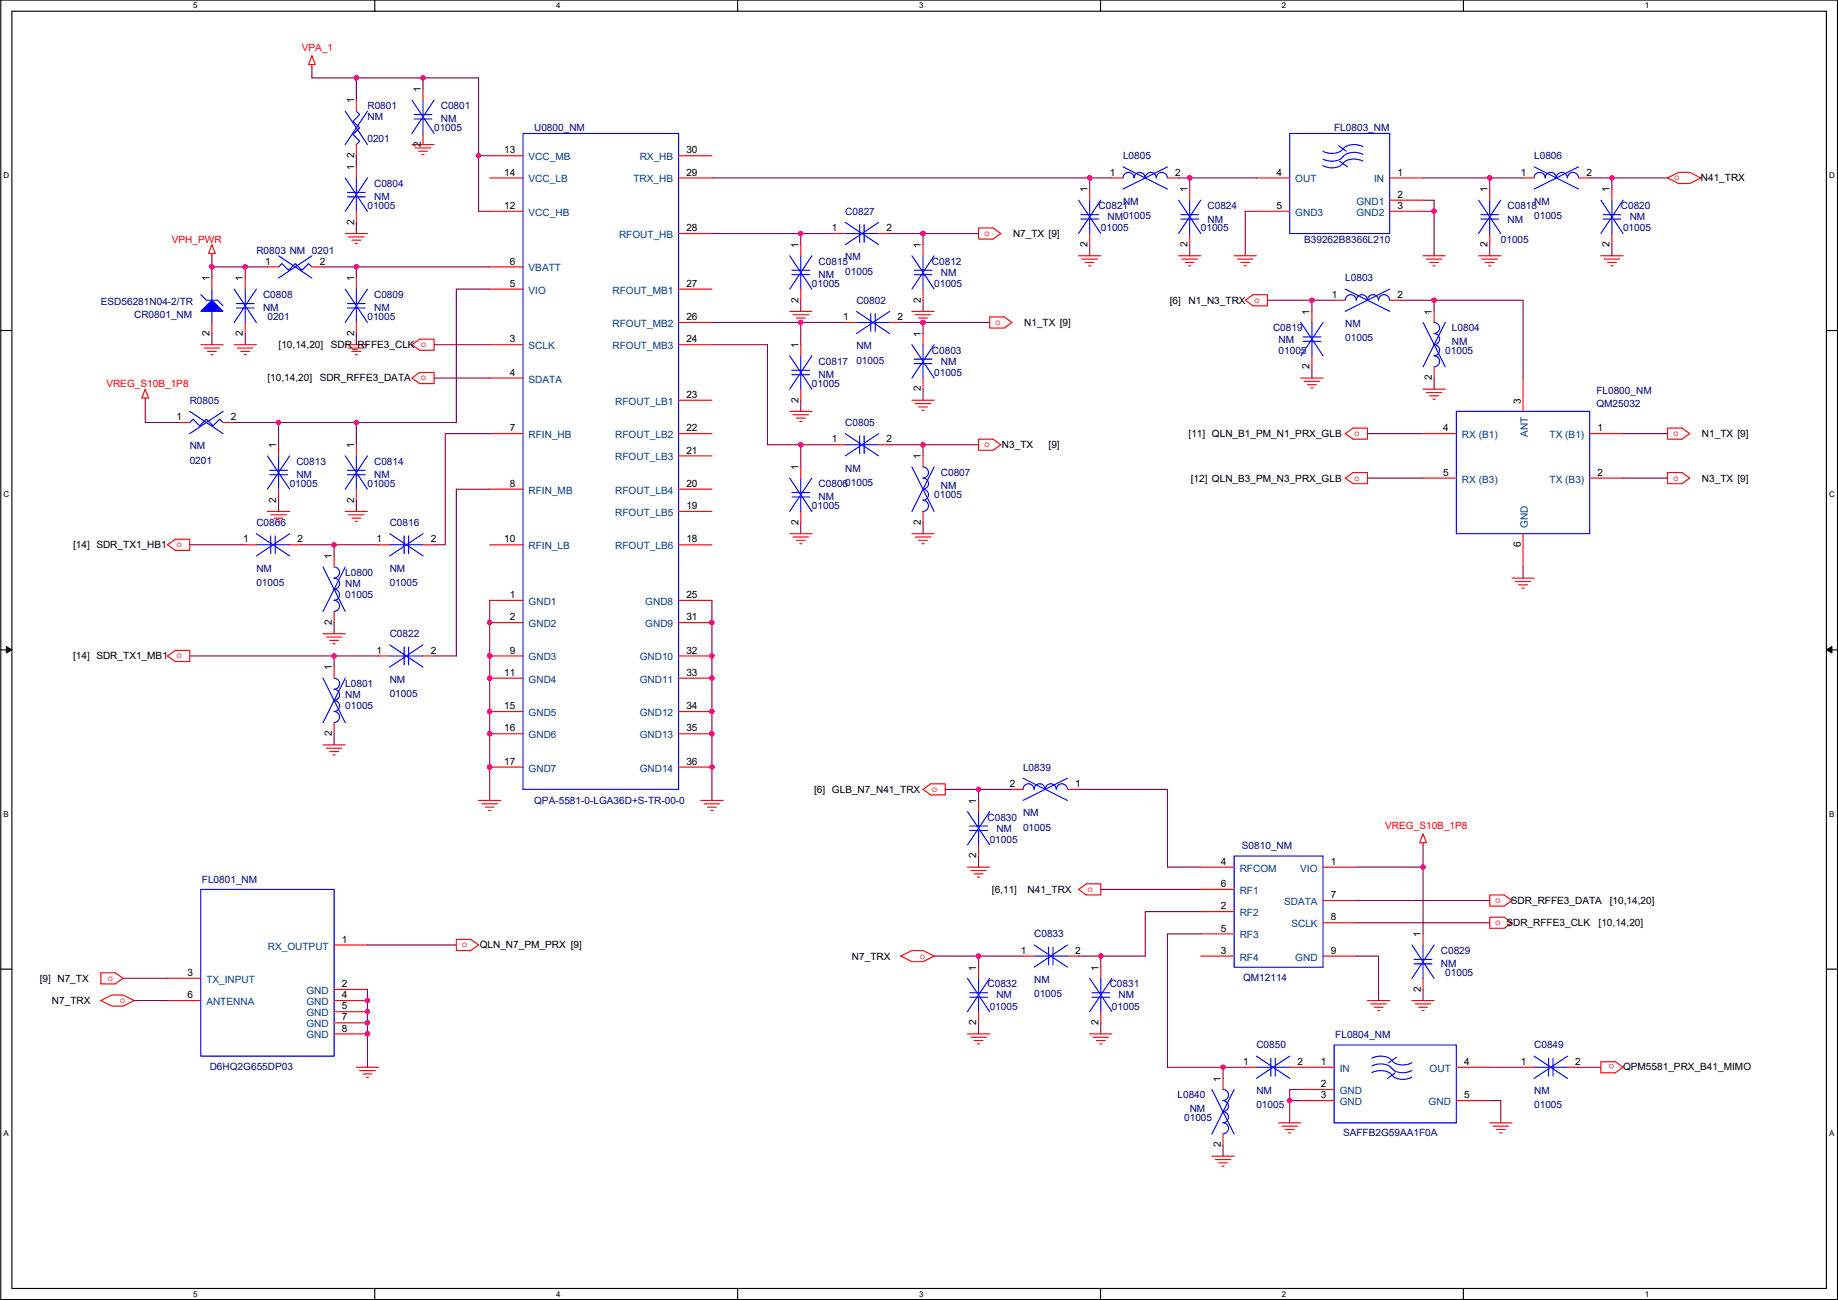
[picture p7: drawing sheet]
<svg xmlns="http://www.w3.org/2000/svg" width="420mm" height="297mm" viewBox="0 0 420 297" stroke-linecap="round" stroke-linejoin="round" font-family="sans-serif">
<path d="M.2 0h419.8v296.9h-419.8zM2.7 2.6h414.8v291.8h-414.8z" fill="none" stroke="#000" stroke-width=".25"/>
<g fill="#fff">
<path d="M44.2 .3h1v2h-1z"/>
<path d="M44.2 294.7h1v2h-1z"/>
</g>
<path d="M85.7 0v2.6M85.7 294.4v2.5" fill="none" stroke="#000" stroke-width=".25"/>
<g fill="#fff">
<path d="M127.1 .3h1v2h-1z"/>
<path d="M127.1 294.7h1v2h-1z"/>
</g>
<path d="M168.6 0v2.6M168.6 294.4v2.5" fill="none" stroke="#000" stroke-width=".25"/>
<g fill="#fff">
<path d="M210.1 .3h1v2h-1z"/>
<path d="M210.1 294.7h1v2h-1z"/>
</g>
<path d="M251.6 0v2.6M251.6 294.4v2.5" fill="none" stroke="#000" stroke-width=".25"/>
<g fill="#fff">
<path d="M293 .3h1v2h-1z"/>
<path d="M293 294.7h1v2h-1z"/>
</g>
<path d="M334.5 0v2.6M334.5 294.4v2.5" fill="none" stroke="#000" stroke-width=".25"/>
<g fill="#fff">
<path d="M376 .3h1v2h-1z"/>
<path d="M376 294.7h1v2h-1z"/>
<path d="M.8 39h1.3v2.1h-1.3z"/>
<path d="M418.1 39h1.3v2.1h-1.3z"/>
<path d="M.8 112h1.3v2h-1.3z"/>
<path d="M418.1 112h1.3v2h-1.3z"/>
</g>
<path d="M.2 75.5h2.5M417.5 75.5h2.5" fill="none" stroke="#000" stroke-width=".25"/>
<g fill="#fff">
<path d="M.8 185h1.2v2h-1.2z"/>
<path d="M418.1 185h1.2v2h-1.2z"/>
</g>
<path d="M.2 148.5h2.5M417.5 148.5h2.5" fill="none" stroke="#000" stroke-width=".25"/>
<path d="M1.4 147.7l1.3 .8-1.3 .7zM417.5 148.5l1.3-.8v1.5z" fill="#000" stroke="#000" stroke-width=".23"/>
<g fill="#fff">
<path d="M.8 257.9h1.2v2h-1.2z"/>
<path d="M418.1 257.9h1.2v2h-1.2z"/>
</g>
<path d="M.2 221.4h2.5M417.5 221.4h2.5" fill="none" stroke="#000" stroke-width=".25"/>
<g fill="none" stroke="#f00" stroke-width=".25">
<path d="M71.3 14.8v.5M71.3 12.7l.8 2.1h-1.6zM81.5 22.9v2.5M81.5 33v2.6M81.5 38.1v2.6M94.2 33h5M94.9 33.8h3.6M95.7 34.6h2M96.4 35.3h.6M96.7 20.3v2.6M96.7 30.5v2.5M111.9 35.6h7.7"/>
<path d="M155.1 35.6h7.6M48.4 57.9v.5M48.4 55.9l.8 2h-1.5zM78.9 53.4h5.1M79.7 54.1h3.5M80.4 54.9h2.1M81.2 55.6h.5M81.5 48.3v2.5M111.9 40.7h7.7M111.9 48.3h7.7M155.1 53.4h7.6M155.1 40.7h7.6"/>
<path d="M183.1 55.9v2.5M190.7 53.4h2.5M200.8 53.4h2.6M211 55.9v2.5M223.7 52.1h3.3l1.8 1.3-1.8 1.2h-3.3zM246.6 58.4h5M247.3 59.2h3.6M248.1 60h2M249.1 43.2v2.5M249.1 53.4v2.5M254.2 40.7h2.5M266.9 40.7h2.5"/>
<path d="M269.4 58.4h5.1M270.2 59.2h3.5M270.9 60h2.1M272 43.2v2.5M272 53.4v2.5M282.1 58.4h5.1M282.9 59.2h3.5M283.6 60h2.1M287.2 40.7h7.6M287.2 48.3h7.6M317.7 40.7h7.6M317.7 48.3h7.6"/>
<path d="M317.7 45.7h7.6M325.3 58.4h5.1M326.1 59.2h3.5M326.8 60h2.1M338 58.4h5.1M338.8 59.2h3.5M339.5 60h2.1M340.5 43.2v2.5M340.5 53.4v2.5M348.2 40.7h2.5M360.9 40.7h2.5M365.9 58.4h5.1"/>
<path d="M366.7 59.2h3.6M367.5 60h2M368.5 43.2v2.5M368.5 53.4v2.5M381.2 40.7l2.5-1.3h2.6l2.5 1.3-2.5 1.2h-2.6zM45.9 78.8h5.1M46.7 79.5h3.5M48.4 73.7v2.5M48.4 63.5v2.6M53.5 78.8h5.1M54.3 79.5h3.5M56.1 63.5v2.6"/>
<path d="M56.1 73.7v2.5M61.1 61h2.6M71.3 61h2.5M78.9 78.8h5.1M79.7 79.5h3.5M81.5 63.5v2.6M81.5 73.7v2.5M94.2 78.8l1.7-1.3h3.3v2.5h-3.3zM111.9 61h7.7M111.9 66.1h7.7M111.9 78.8h7.7M155.1 66.1h7.6"/>
<path d="M155.1 73.7h7.6M155.1 78.8h7.6M180.5 71.1h5.1M181.3 71.9h3.5M182 72.7h2.1M182.8 73.4h.5M183.1 78.8v2.5M183.1 66.1v2.5M193.2 73.7h2.6M203.4 73.7h2.5M208.5 71.1h5M209.2 71.9h3.6"/>
<path d="M210 72.7h2M210.7 73.4h.6M211 66.1v2.5M211 76.2v2.6M226.2 72.4h3.3l1.8 1.3-1.8 1.3h-3.3zM248.8 60.7h.6M271.7 60.7h.5M284.4 60.7h.5M284.7 68.6l1.7-1.3h3.3v2.6h-3.3zM299.9 71.1v2.6M305 68.6h2.5M317.7 68.6h2.5"/>
<path d="M327.6 60.7h.5M327.8 71.1v2.6M340.3 60.7h.5M368.2 60.7h.5M33.2 88.9l.8 2.1h-1.6zM33.2 91v.5M40.8 96.5h2.6M47.4 80.3h2.1M48.2 81h.5M51 96.5h2.5M55 80.3h2.1M55.8 81h.5"/>
<path d="M80.4 80.3h2.1M81.2 81h.5M94.2 86.4l1.7-1.3h3.3v2.6h-3.3zM111.9 86.4h7.7M111.9 99.1h7.7M155.1 91.5h7.6M155.1 99.1h7.6M180.5 94h5.1M181.3 94.8h3.5M182 95.5h2.1M182.8 96.3h.5M183.1 88.9v2.6"/>
<path d="M208.5 91.5h5M209.2 92.2h3.6M210 93h2M210.7 93.7h.6M211 86.4v2.5M297.4 86.4h5M298.1 87.1h3.6M298.9 87.9h2M299.6 88.7h.6M299.9 81.3v2.5M307.5 99.1l1.8-1.3h3.3v2.6h-3.3zM325.3 88.9h5.1"/>
<path d="M325.3 99.1h7.6M326.1 89.7h3.5M326.8 90.4h2.1M327.6 91.2h.5M327.8 83.8v2.6M348.2 86.4v7.6M363.4 99.1h7.6M381.2 97.8h3.3l1.8 1.3-1.8 1.3h-3.3zM61.1 116.9h5.1M61.9 117.6h3.6M62.7 118.4h2M63.4 119.1h.5"/>
<path d="M63.7 101.6v2.6M63.7 111.8v2.5M78.9 116.9h5.1M79.7 117.6h3.5M80.4 118.4h2.1M81.2 119.1h.5M81.5 101.6v2.6M81.5 111.8v2.5M111.9 111.8h7.7M155.1 104.2h7.6M155.1 111.8h7.6M155.1 116.9h7.6"/>
<path d="M183.1 106.7v2.5M183.1 116.9v2.5M190.7 101.6h2.5M200.8 101.6h2.6M211 104.2v2.5M211 116.9v2.5M223.7 100.4h3.3l1.8 1.2-1.8 1.3h-3.3zM307.5 109.2l1.8-1.2h3.3v2.5h-3.3zM325.3 109.2h7.6M363.4 109.2h7.6M381.2 108h3.3l1.8 1.2-1.8 1.3h-3.3zM38.3 124.5l1.8-1.3h3.3v2.6h-3.3z"/>
<path d="M56.1 124.5h2.5M66.2 124.5h2.6M76.4 127v2.6M76.4 139.7v2.6M86.5 124.5h2.6M96.7 124.5h2.5M111.9 124.5h7.7M111.9 137.2h7.7M155.1 137.2h7.6M155.1 124.5h7.6M180.5 121.9h5.1M181.3 122.7h3.5"/>
<path d="M182 123.5h2.1M182.8 124.2h.5M208.5 121.9h5M209.2 122.7h3.6M210 123.5h2M210.7 124.2h.6M345.6 132.1h5.1M346.4 132.9h3.5M347.1 133.6h2.1M347.9 134.4h.5M348.2 121.9v7.7M38.3 149.9l1.8-1.3h3.3v2.6h-3.3z"/>
<path d="M73.8 144.8h5.1M74.6 145.6h3.6M75.4 146.3h2M76.1 147.1h.5M76.4 152.4v2.6M86.5 149.9h2.6M96.7 149.9h2.5M111.9 142.3h7.7M111.9 149.9h7.7M111.9 155h7.7M155.1 142.3h7.6M155.1 149.9h7.6"/>
<path d="M155.1 155h7.6M73.8 170.2h5.1M74.6 171h3.6M75.4 171.7h2M76.1 172.5h.5M76.4 165.1v2.6M111.9 162.6h7.7M111.9 167.7h7.7M111.9 175.3h7.7M155.1 162.6h7.6M155.1 167.7h7.6M155.1 175.3h7.6"/>
<path d="M109.4 182.9h5.1M110.2 183.7h3.5M110.9 184.4h2.1M111.7 185.2h.5M160.2 182.9h5.1M161 183.7h3.5M161.7 184.4h2.1M162.5 185.2h.5M211 180.4l1.8-1.3h3.3v2.5h-3.3zM221.2 198.1h5M221.9 198.9h3.6M222.7 199.7h2"/>
<path d="M223.7 182.9v2.5M223.7 193.1v2.5M231.3 180.4h2.6M244 180.4h2.6M274.5 198.1h7.6M302.4 198.1h7.7M325.3 192.6v.5M325.3 190.5l.8 2.1h-1.6zM76.4 215.9h7.6M104.3 214.7h3.3l1.8 1.2-1.8 1.3h-3.3zM205.9 218.5l2.6-1.3h2.5l2.5 1.3-2.5 1.2h-2.5zM223.4 200.4h.6"/>
<path d="M233.9 218.5h2.5M244 218.5h2.6M246.6 203.2l1.7-1.2h3.3v2.5h-3.3zM274.5 208.3h7.6M274.5 218.5h7.6M274.5 213.4h7.6M274.5 203.2h7.6M302.4 205.8h7.7M302.4 210.8h7.7M302.4 218.5h7.7M325.3 213.4v2.5M340.5 209.6h3.3l1.8 1.2-1.8 1.3h-3.3z"/>
<path d="M340.5 204.5h3.3l1.8 1.3-1.8 1.2h-3.3zM23 228.6l2.6-1.2h2.5l2.6 1.2-2.6 1.3h-2.5zM23 222.3h3.3l1.8 1.2-1.8 1.3h-3.3zM38.3 223.5h7.6M38.3 228.6h7.6M76.4 226.1h7.6M76.4 228.6h7.6M76.4 231.2h7.6M76.4 233.7h7.6M76.4 236.2h7.6M221.2 236.2h5M221.9 237h3.6"/>
<path d="M222.7 237.8h2M223.4 238.5h.6M223.7 221v2.5M223.7 231.2v2.5M249.1 236.2h5.1M249.9 237h3.5M250.6 237.8h2.1M251.4 238.5h.5M251.6 221v2.5M251.6 231.2v2.5M312.6 228.6h5.1M313.4 229.4h3.5"/>
<path d="M314.1 230.1h2.1M314.9 230.9h.5M322.8 228.6h5M323.5 229.4h3.6M324.3 230.1h2M325 230.9h.6M325.3 223.5v2.6M81.5 243.9h5M82.2 244.6h3.6M83 245.4h2M83.7 246.1h.6M279.6 246.4v2.5"/>
<path d="M279.6 259.1v2.5M284.7 243.9h2.5M292.3 256.6h5.1M293 257.3h3.6M293.8 258.1h2M294.6 258.8h.5M294.8 243.9h10.2M297.4 248.9h7.6M297.4 251.5h7.6M332.9 243.9h7.6M332.9 251.5h7.6M340.5 256.6h5.1"/>
<path d="M341.3 257.3h3.6M342.1 258.1h2M342.8 258.8h.5M348.2 243.9h2.5M358.3 243.9h2.6M365.9 242.6h3.3l1.8 1.3-1.8 1.2h-3.3zM277 264.2h5.1M277.8 264.9h3.6M278.6 265.7h2M279.3 266.5h.5"/>
</g>
<g fill="none" stroke="#00f" stroke-width=".25">
<path d="M78.9 25.4l5.1 7.6M81.5 25.4l.7 .8-1.5 1.5 1.5 1.5-1.5 1.6 1.5 1.5-.7 .7M84 25.4l-5.1 7.6M94.2 22.9l5 7.6M94.7 26.2h4M94.7 27.2h4M96.7 22.9v3.3M96.7 27.2v3.3M99.2 22.9l-5 7.6M119.6 30.5h35.5v149.9h-35.5zM256.7 38.1l10.2 5.1M266.9 38.1l-10.2 5.1"/>
<path d="M294.8 30.5h22.9v22.9h-22.9zM306 33.3l1.8 1.3M306.2 36.9l1.8 1.2M306.9 35.8a3.7 3.7 0 0 1-4.5 .5M306.9 37.3a3.7 3.7 0 0 1-4.5 .5M306.9 34a3.7 3.7 0 0 1-4.5 .5M311.6 33.5a4.2 4.2 0 0 0-4.4 .3l-.1 .2M311.6 36.8a4.2 4.2 0 0 0-4.4 .3l-.1 .2M311.6 35.3a4.2 4.2 0 0 0-4.4 .2l-.1 .3M350.7 38.1l10.2 5.1M360.9 38.1l-10.2 5.1M63.7 58.4l7.6 5.1"/>
<path d="M71.3 58.4l-7.6 5.1M78.9 40.7l5.1 7.6M79.4 44h4.1M79.4 45h4.1M81.5 40.7v3.3M81.5 45v3.3M84 40.7l-5.1 7.6M180.5 58.4l5.1 7.7M183.1 58.4v3.3M185.6 58.4l-5.1 7.7M193.2 53.4h3.3M193.2 50.8l7.6 5.1"/>
<path d="M196.5 51.3v4.1M197.5 51.3v4.1M197.5 53.4h3.3M200.8 50.8l-7.6 5.1M208.5 58.4l5 7.7M211 58.4v3.3M213.5 58.4l-5 7.7M246.6 45.7l5 7.7M247.1 49h4M247.1 50.1h4M249.1 45.7v3.3M249.1 50.1v3.3"/>
<path d="M251.6 45.7l-5 7.7M259.2 40.6a1.26 1.26 0 0 0-1.2-1.2 1.26 1.26 0 0 0-1.3 1.2M266.9 40.6a1.27 1.27 0 0 0-1.3-1.2 1.27 1.27 0 0 0-1.3 1.2 1.27 1.27 0 0 0-1.3-1.2 1.27 1.27 0 0 0-1.2 1.2 1.26 1.26 0 0 0-1.3-1.2 1.26 1.26 0 0 0-1.2 1.2M269.4 45.7l5.1 7.7M269.9 49h4.1M269.9 50.1h4.1M272 45.7v3.3M272 50.1v3.3M274.5 45.7l-5.1 7.7M338 45.7l5.1 7.7M338.5 49h4.1M338.5 50.1h4.1"/>
<path d="M340.5 45.7v3.3M340.5 50.1v3.3M343.1 45.7l-5.1 7.7M360.8 40.6a1.27 1.27 0 0 0-1.2-1.2 1.27 1.27 0 0 0-1.3 1.2 1.27 1.27 0 0 0-1.3-1.2 1.27 1.27 0 0 0-1.2 1.2 1.27 1.27 0 0 0-1.3-1.2 1.27 1.27 0 0 0-1.3 1.2 1.26 1.26 0 0 0-1.2-1.2 1.26 1.26 0 0 0-1.3 1.2M365.9 45.7l5.1 7.7M366.4 49h4.1M366.4 50.1h4.1M368.5 45.7v3.3M368.5 50.1v3.3M371 45.7l-5.1 7.7M45.9 67.3l1.3 1.3h2.5l1.3 1.3M48.4 71.1v2.6"/>
<path d="M48.4 66.1v2.5M53.5 66.1l5.1 7.6M54 69.4h4.1M54 70.4h4.1M56.1 66.1v3.3M56.1 70.4v3.3M58.6 66.1l-5.1 7.6M63.7 61l.7-.8 1.6 1.5 1.5-1.5 1.5 1.5 1.5-1.5 .8 .8M78.9 66.1l5.1 7.6M79.4 69.4h4.1M79.4 70.4h4.1M81.5 66.1v3.3"/>
<path d="M81.5 70.4v3.3M84 66.1l-5.1 7.6M181 61.7h4.1M181 62.8h4.1M183.1 62.8v3.3M195.8 73.7h3.3M195.8 71.1l7.6 5.1M199.1 71.6v4.1M200.1 71.6v4.1M200.1 73.7h3.3M203.4 71.1l-7.6 5.1M208.5 78.8l5 7.6"/>
<path d="M209 61.7h4M209 62.8h4M211 62.8v3.3M211 78.8v3.3M213.5 78.8l-5 7.6M297.4 73.7l5 7.6M297.9 77h4M297.9 78h4M299.9 73.7v3.3M299.9 78v3.3M302.4 73.7l-5 7.6M307.5 66.1l10.2 5"/>
<path d="M317.7 68.6a1.27 1.27 0 0 0-1.3-1.3 1.27 1.27 0 0 0-1.3 1.3 1.27 1.27 0 0 0-1.3-1.3 1.27 1.27 0 0 0-1.2 1.3 1.27 1.27 0 0 0-1.3-1.3 1.27 1.27 0 0 0-1.3 1.3 1.26 1.26 0 0 0-1.2-1.3 1.26 1.26 0 0 0-1.3 1.3M317.7 66.1l-10.2 5M325.3 73.7l5.1 10.1M327.8 73.7a1.26 1.26 0 0 1 1.3 1.2 1.26 1.26 0 0 1-1.3 1.3M327.8 76.2a1.26 1.26 0 0 1 1.3 1.3 1.26 1.26 0 0 1-1.3 1.2 1.27 1.27 0 0 1 1.3 1.3 1.27 1.27 0 0 1-1.3 1.3M330.4 73.7l-5.1 10.1M43.4 94l7.6 5.1M43.4 96.5l.7-.7 1.5 1.5 1.6-1.5 1.5 1.5 1.5-1.5 .8 .7M51 94l-7.6 5.1M180.5 81.3l5.1 7.6M181 84.6h4.1M181 85.6h4.1"/>
<path d="M183.1 81.3v3.3M183.1 85.6v3.3M185.6 81.3l-5.1 7.6M193.2 99.1l7.6 5.1M196.5 99.6v4.1M197.5 99.6v4.1M200.8 99.1l-7.6 5.1M209 82.1h4M209 83.1h4M211 83.1v3.3M327.8 81.3a1.26 1.26 0 0 1 1.3 1.3 1.26 1.26 0 0 1-1.3 1.2M332.9 94h30.5v27.9h-30.5z"/>
<path d="M61.1 104.2l5.1 7.6M61.6 107.5h4.1M61.6 108.5h4.1M63.7 104.2v3.3M63.7 108.5v3.3M66.2 104.2l-5.1 7.6M78.9 104.2l5.1 7.6M79.4 107.5h4.1M79.4 108.5h4.1M81.5 104.2v3.3M81.5 108.5v3.3M84 104.2l-5.1 7.6"/>
<path d="M180.5 109.2l5.1 7.7M181 112.5h4.1M181 113.6h4.1M183.1 109.2v3.3M183.1 113.6v3.3M185.6 109.2l-5.1 7.7M193.2 101.6h3.3M197.5 101.6h3.3M208.5 106.7l5 10.2M211 106.7a1.26 1.26 0 0 1 1.2 1.3 1.26 1.26 0 0 1-1.2 1.2M211 109.2a1.26 1.26 0 0 1 1.2 1.3 1.26 1.26 0 0 1-1.2 1.3 1.27 1.27 0 0 1 1.2 1.2 1.27 1.27 0 0 1-1.2 1.3 1.27 1.27 0 0 1 1.2 1.3 1.27 1.27 0 0 1-1.2 1.2M213.5 106.7l-5 10.2"/>
<path d="M58.6 121.9l7.6 5.1M58.6 124.5h3.3M61.9 122.4v4.1M62.9 122.4v4.1M62.9 124.5h3.3M66.2 121.9l-7.6 5.1M73.8 129.6l5.1 10.1M76.4 129.6a1.26 1.26 0 0 1 1.2 1.2 1.26 1.26 0 0 1-1.2 1.3M76.4 132.1a1.26 1.26 0 0 1 1.2 1.3 1.26 1.26 0 0 1-1.2 1.2 1.27 1.27 0 0 1 1.2 1.3 1.27 1.27 0 0 1-1.2 1.3 1.27 1.27 0 0 1 1.2 1.2 1.27 1.27 0 0 1-1.2 1.3M78.9 129.6l-5.1 10.1M89.1 121.9l7.6 5.1M89.1 124.5h3.3"/>
<path d="M92.4 122.4v4.1M93.4 122.4v4.1M93.4 124.5h3.3M96.7 121.9l-7.6 5.1M73.8 155l5.1 10.1M76.4 155a1.26 1.26 0 0 1 1.2 1.2 1.26 1.26 0 0 1-1.2 1.3 1.27 1.27 0 0 1 1.2 1.3 1.27 1.27 0 0 1-1.2 1.2 1.27 1.27 0 0 1 1.2 1.3 1.27 1.27 0 0 1-1.2 1.3 1.27 1.27 0 0 1 1.2 1.2 1.27 1.27 0 0 1-1.2 1.3M78.9 155l-5.1 10.1M89.1 147.3l7.6 5.1M89.1 149.9h3.3M92.4 147.8v4.1M93.4 147.8v4.1M93.4 149.9h3.3"/>
<path d="M96.7 147.3l-7.6 5.1M233.9 177.8l10.1 5.1M244 177.8l-10.1 5.1M221.2 185.4l5 7.7M221.7 188.7h4M221.7 189.8h4M223.7 185.4v3.3M223.7 189.8v3.3M226.2 185.4l-5 7.7M233.9 180.3a1.26 1.26 0 0 1 1.2-1.2 1.26 1.26 0 0 1 1.3 1.2M236.4 180.3a1.27 1.27 0 0 1 1.3-1.2 1.27 1.27 0 0 1 1.2 1.2 1.27 1.27 0 0 1 1.3-1.2 1.27 1.27 0 0 1 1.3 1.2 1.26 1.26 0 0 1 1.2-1.2 1.26 1.26 0 0 1 1.3 1.2M282.1 195.6h20.3v25.4h-20.3z"/>
<path d="M45.9 203.2h30.5v38.1h-30.5zM236.4 215.9l7.6 5.1M236.4 218.5h3.3M239.7 216.4v4.1M240.7 216.4v4.1M240.7 218.5h3.3M244 215.9l-7.6 5.1M322.8 215.9l5 7.6M323.3 219.2h4M325.3 215.9v3.3M327.8 215.9l-5 7.6M221.2 223.5l5 7.7"/>
<path d="M221.7 226.8h4M221.7 227.9h4M223.7 223.5v3.3M223.7 227.9v3.3M226.2 223.5l-5 7.7M249.1 223.5l5.1 7.7M249.6 226.8h4.1M249.6 227.9h4.1M251.6 223.5v3.3M251.6 227.9v3.3M254.2 223.5l-5.1 7.7M305 238.8h27.9v17.8h-27.9z"/>
<path d="M323.3 220.2h4M325.3 220.2v3.3M277 248.9l5.1 10.2M279.6 248.9a1.26 1.26 0 0 1 1.2 1.3 1.26 1.26 0 0 1-1.2 1.3 1.27 1.27 0 0 1 1.2 1.2 1.27 1.27 0 0 1-1.2 1.3 1.27 1.27 0 0 1 1.2 1.3 1.27 1.27 0 0 1-1.2 1.2 1.27 1.27 0 0 1 1.2 1.3 1.27 1.27 0 0 1-1.2 1.3M282.1 248.9l-5.1 10.2M287.2 241.3l7.6 5.1M287.2 243.9h3.3M290.5 241.8v4.1M291.5 241.8v4.1M291.5 243.9h3.3M294.8 241.3l-7.6 5.1M313.6 241.8a4.2 4.2 0 0 1 4.3 .2l.2 .3"/>
<path d="M313.6 245.1a4.2 4.2 0 0 1 4.3 .2l.2 .3M313.6 243.6a4.2 4.2 0 0 1 4.3 .2l.2 .3M318.2 245.6a3.7 3.7 0 0 0 4.5 .5M318.2 242.3a3.7 3.7 0 0 0 4.5 .5M318.2 244.1a3.7 3.7 0 0 0 4.5 .5M318.9 245.1l-1.7 1.3M319.2 241.6l-1.8 1.2M350.7 241.3l7.6 5.1M350.7 243.9h3.3M354 241.8v4.1M355 241.8v4.1M355 243.9h3.3"/>
<path d="M358.3 241.3l-7.6 5.1"/>
</g>
<path d="M45.9 71.1l2.5-2.5 2.6 2.5z" fill="#00f" stroke="#00f" stroke-width=".25"/>
<g fill="none" stroke="#800040" stroke-width=".25">
<path d="M71.3 15.3v2.5h10.2M81.5 17.8h15.2M81.5 17.8v5.1M96.7 17.8h12.7v17.8M96.7 17.8v2.5M81.5 35.6v2.5M111.9 35.6h-2.5v12.7h2.5M48.4 58.4v2.6M81.5 50.8v2.6M162.7 40.7h86.4M162.7 53.4h20.4M183.1 53.4h7.6"/>
<path d="M183.1 53.4v2.5M203.4 53.4h7.6M211 53.4h12.7M211 53.4v2.5M249.1 55.9v2.5M249.1 40.7v2.5M249.1 40.7h5.1M269.4 40.7h2.6M272 40.7h15.2M272 55.9v2.5M272 40.7v2.5M287.2 48.3h-2.5v10.1"/>
<path d="M325.3 45.7h2.5v2.6M325.3 40.7h15.2M325.3 48.3h2.5M327.8 48.3v10.1M340.5 40.7v2.5M340.5 55.9v2.5M340.5 40.7h7.7M363.4 40.7h5.1M368.5 55.9v2.5M368.5 40.7v2.5M368.5 40.7h12.7M48.4 61v2.5"/>
<path d="M48.4 76.2v2.6M48.4 61h7.7M56.1 61h5M56.1 61v2.5M56.1 76.2v2.6M73.8 61h7.7M81.5 61v2.5M81.5 76.2v2.6M81.5 61h30.4M99.2 78.8h12.7M111.9 66.1h-7.6v30.4h-22.8M162.7 73.7h20.4"/>
<path d="M162.7 78.8h12.7v22.8h7.7M183.1 73.7h10.1M183.1 73.7v5.1M183.1 68.6v2.5M205.9 73.7h5.1M211 68.6v2.5M211 73.7v2.5M211 73.7h15.2M289.7 68.6h10.2M299.9 68.6v2.5M299.9 68.6h5.1M320.2 68.6h7.6"/>
<path d="M327.8 68.6v2.5M327.8 68.6h20.4v17.8M33.2 91.5v5h7.6M53.5 96.5h10.2M63.7 96.5v5.1M63.7 96.5h17.8M81.5 96.5v5.1M99.2 86.4h12.7M111.9 99.1h-10.1v25.4h-2.6M183.1 91.5v2.5M211 88.9v2.6M299.9 83.8v2.6"/>
<path d="M312.6 99.1h12.7M327.8 86.4v2.5M371 99.1h10.2M63.7 114.3v2.6M81.5 114.3v2.6M111.9 111.8h-7.6v38.1h-5.1M183.1 101.6h7.6M183.1 101.6v5.1M183.1 119.4v2.5M203.4 101.6h7.6M211 101.6h12.7M211 101.6v2.6"/>
<path d="M211 119.4v2.5M312.6 109.2h12.7M371 109.2h10.2M43.4 124.5h12.7M68.8 124.5h7.6M76.4 124.5v2.5M76.4 124.5h10.1M111.9 137.2v45.7M162.7 137.2v45.7M348.2 129.6v2.5M43.4 149.9h33M76.4 142.3v2.5"/>
<path d="M76.4 149.9v2.5M76.4 149.9h10.1M76.4 167.7v2.5M216.1 180.4h7.6M223.7 180.4v2.5M223.7 195.6v2.5M223.7 180.4h7.6M246.6 180.4h20.3v17.7h7.6M310.1 198.1h15.2M325.3 193.1v5M325.3 198.1v15.3M84 215.9h20.3"/>
<path d="M213.5 218.5h10.2M223.7 218.5v2.5M223.7 218.5h10.2M246.6 218.5h5M251.6 203.2h22.9M251.6 218.5v2.5M274.5 208.3h-12.7v10.2h-10.2M274.5 213.4h-7.6v30.5h12.7M310.1 218.5h5v10.1M310.1 210.8h30.4M310.1 205.8h30.4M28.1 223.5h10.2"/>
<path d="M30.7 228.6h7.6M84 226.1v17.8M223.7 233.7v2.5M251.6 233.7v2.5M325.3 226.1v2.5M279.6 243.9v2.5M279.6 243.9h5.1M294.8 251.5v5.1M294.8 251.5h2.6M297.4 248.9h-2.6v2.6M340.5 251.5h2.6v5.1M340.5 243.9h7.7"/>
<path d="M360.9 243.9h5M279.6 261.6v2.6"/>
</g>
<g fill="#f0f" stroke="#f0f" stroke-width=".25">
<circle cx="183" cy="53.3" r=".5"/>
<circle cx="211" cy="53.3" r=".5"/>
<circle cx="81.4" cy="17.8" r=".5"/>
<circle cx="109.4" cy="35.6" r=".5"/>
<circle cx="56" cy="61" r=".5"/>
<circle cx="48.4" cy="61" r=".5"/>
<circle cx="81.4" cy="61" r=".5"/>
<circle cx="299.9" cy="68.6" r=".5"/>
<circle cx="327.8" cy="68.6" r=".5"/>
<circle cx="63.7" cy="96.5" r=".5"/>
<circle cx="81.4" cy="96.5" r=".5"/>
<circle cx="76.4" cy="124.5" r=".5"/>
<circle cx="111.9" cy="142.2" r=".5"/>
<circle cx="162.7" cy="142.2" r=".5"/>
<circle cx="76.4" cy="149.9" r=".5"/>
<circle cx="111.9" cy="154.9" r=".5"/>
<circle cx="111.9" cy="149.9" r=".5"/>
<circle cx="162.7" cy="154.9" r=".5"/>
<circle cx="162.7" cy="149.9" r=".5"/>
<circle cx="111.9" cy="162.6" r=".5"/>
<circle cx="162.7" cy="162.6" r=".5"/>
<circle cx="111.9" cy="175.3" r=".5"/>
<circle cx="111.9" cy="167.6" r=".5"/>
<circle cx="162.7" cy="175.3" r=".5"/>
<circle cx="162.7" cy="167.6" r=".5"/>
<circle cx="271.9" cy="40.6" r=".5"/>
<circle cx="249.1" cy="40.6" r=".5"/>
<circle cx="96.7" cy="17.8" r=".5"/>
<circle cx="340.5" cy="40.6" r=".5"/>
<circle cx="368.5" cy="40.6" r=".5"/>
<circle cx="327.8" cy="48.3" r=".5"/>
<circle cx="183" cy="73.7" r=".5"/>
<circle cx="211" cy="73.7" r=".5"/>
<circle cx="183" cy="101.6" r=".5"/>
<circle cx="211" cy="101.6" r=".5"/>
<circle cx="223.7" cy="218.4" r=".5"/>
<circle cx="223.7" cy="180.3" r=".5"/>
<circle cx="325.3" cy="198.1" r=".5"/>
<circle cx="279.6" cy="243.8" r=".5"/>
<circle cx="294.8" cy="251.5" r=".5"/>
<circle cx="251.6" cy="218.4" r=".5"/>
<circle cx="84" cy="228.6" r=".5"/>
<circle cx="84" cy="231.1" r=".5"/>
<circle cx="84" cy="233.7" r=".5"/>
<circle cx="84" cy="236.2" r=".5"/>
</g>
<g font-size="2.3" fill="#f00">
<text x="69" y="11.7">VPA_1</text>
<text x="382.7" y="41.2">o</text>
<text x="225" y="53.9">o</text>
<text x="39.3" y="55.4">VPH_PWR</text>
<text x="286.7" y="69.2">o</text>
<text x="227.5" y="74.2">o</text>
<text x="24.3" y="88.4">VREG_S10B_1P8</text>
<text x="96.2" y="86.9">o</text>
<text x="309.6" y="99.6">o</text>
<text x="382.4" y="99.6">o</text>
<text x="225" y="102.2">o</text>
<text x="309.6" y="109.8">o</text>
<text x="382.4" y="109.8">o</text>
<text x="40.3" y="125">o</text>
<text x="40.3" y="150.4">o</text>
<text x="213" y="180.9">o</text>
<text x="316.7" y="189.5">VREG_S10B_1P8</text>
<text x="248.6" y="203.8">o</text>
<text x="341.8" y="206.3">o</text>
<text x="341.8" y="211.4">o SDR_RFFE3_CLK</text>
<text x="105.6" y="216.5">o</text>
<text x="210.2" y="219">o</text>
<text x="24.6" y="224.1">o</text>
<text x="27.4" y="229.2">o</text>
<text x="369" y="243.2" transform="rotate(180 369 243.2)">o</text>
</g>
<g font-size="2.3">
<text x="80.9" y="23.6" transform="rotate(-90 80.9 23.6)">1</text>
<text x="96.2" y="21.1" transform="rotate(-90 96.2 21.1)">1</text>
<text x="96.2" y="33.6" transform="rotate(-90 96.2 33.6)">2</text>
<text x="115.2" y="35.1">13</text>
<text x="156.9" y="35.1">30</text>
<text x="80.9" y="38.9" transform="rotate(-90 80.9 38.9)">1</text>
<text x="80.9" y="36.1" transform="rotate(-90 80.9 36.1)">2</text>
<text x="115.2" y="40.1">14</text>
<text x="156.9" y="40.1">29</text>
<text x="253.7" y="40.1">1</text>
<text x="268.7" y="40.1">2</text>
<text x="291.8" y="40.1">4</text>
<text x="319.5" y="40.1">1</text>
<text x="347.7" y="40.1">1</text>
<text x="362.6" y="40.1">2</text>
<text x="388.8" y="41.4">N41_TRX</text>
<text x="115.2" y="47.8">12</text>
<text x="248.6" y="44" transform="rotate(-90 248.6 44)">1</text>
<text x="271.4" y="44" transform="rotate(-90 271.4 44)">1</text>
<text x="291.8" y="47.8">5</text>
<text x="319.5" y="47.8">3</text>
<text x="319.5" y="45.2">2</text>
<text x="340" y="44" transform="rotate(-90 340 44)">1</text>
<text x="367.9" y="44" transform="rotate(-90 367.9 44)">1</text>
<text x="80.9" y="51.4" transform="rotate(-90 80.9 51.4)">2</text>
<text x="156.9" y="52.8">28</text>
<text x="190.2" y="52.8">1</text>
<text x="202.6" y="52.8">2</text>
<text x="182.5" y="56.7" transform="rotate(-90 182.5 56.7)">1</text>
<text x="210.5" y="56.7" transform="rotate(-90 210.5 56.7)">1</text>
<text x="231.6" y="54.1">N7_TX [9]</text>
<text x="248.6" y="56.4" transform="rotate(-90 248.6 56.4)">2</text>
<text x="271.4" y="56.4" transform="rotate(-90 271.4 56.4)">2</text>
<text x="340" y="56.4" transform="rotate(-90 340 56.4)">2</text>
<text x="367.9" y="56.4" transform="rotate(-90 367.9 56.4)">2</text>
<text x="47.9" y="64.3" transform="rotate(-90 47.9 64.3)">1</text>
<text x="55.5" y="64.3" transform="rotate(-90 55.5 64.3)">1</text>
<text x="60.6" y="60.5">1</text>
<text x="73.1" y="60.5">2</text>
<text x="80.9" y="64.3" transform="rotate(-90 80.9 64.3)">1</text>
<text x="116.5" y="60.5">6</text>
<text x="116.5" y="65.5">5</text>
<text x="156.9" y="65.5">27</text>
<text x="182.5" y="69.1" transform="rotate(-90 182.5 69.1)">2</text>
<text x="210.5" y="69.1" transform="rotate(-90 210.5 69.1)">2</text>
<text x="267.4" y="69.4">[6]</text>
<text x="271.7" y="69.4">N1_N3_TRX</text>
<text x="299.4" y="71.9" transform="rotate(-90 299.4 71.9)">1</text>
<text x="304.5" y="68.1">1</text>
<text x="319.5" y="68.1">2</text>
<text x="327.3" y="71.9" transform="rotate(-90 327.3 71.9)">1</text>
<text x="47.9" y="76.8" transform="rotate(-90 47.9 76.8)">2</text>
<text x="55.5" y="76.8" transform="rotate(-90 55.5 76.8)">2</text>
<text x="80.9" y="76.8" transform="rotate(-90 80.9 76.8)">2</text>
<text x="156.9" y="73.2">26</text>
<text x="192.7" y="73.2">1</text>
<text x="205.2" y="73.2">2</text>
<text x="210.5" y="77" transform="rotate(-90 210.5 77)">1</text>
<text x="234.1" y="74.5">N1_TX [9]</text>
<text x="63.7" y="79.5">[10,14,20]</text>
<text x="75.6" y="79.5">SDR_RFFE3_CLK o</text>
<text x="116.5" y="78.2">3</text>
<text x="156.9" y="78.2">24</text>
<text x="182.5" y="79.5" transform="rotate(-90 182.5 79.5)">1</text>
<text x="61.1" y="87.2">[10,14,20]</text>
<text x="73.1" y="87.2">SDR_RFFE3_DATA</text>
<text x="116.5" y="85.9">4</text>
<text x="210.5" y="89.5" transform="rotate(-90 210.5 89.5)">2</text>
<text x="299.4" y="84.4" transform="rotate(-90 299.4 84.4)">2</text>
<text x="327.3" y="86.9" transform="rotate(-90 327.3 86.9)">2</text>
<text x="156.9" y="90.9">23</text>
<text x="182.5" y="92" transform="rotate(-90 182.5 92)">2</text>
<text x="347.6" y="92.2" transform="rotate(-90 347.6 92.2)">3</text>
<text x="40.3" y="96">1</text>
<text x="52.8" y="96">2</text>
<text x="116.5" y="98.6">7</text>
<text x="156.9" y="98.6">22</text>
<text x="190.2" y="101.1">1</text>
<text x="202.6" y="101.1">2</text>
<text x="271.7" y="99.9">[11] QLN_B1_PM_N1_PRX_GLB</text>
<text x="329.9" y="98.6">4</text>
<text x="365.2" y="98.6">1</text>
<text x="389.1" y="99.9">N1_TX [9]</text>
<text x="63.2" y="102.4" transform="rotate(-90 63.2 102.4)">1</text>
<text x="80.9" y="102.4" transform="rotate(-90 80.9 102.4)">1</text>
<text x="156.9" y="103.6">21</text>
<text x="182.5" y="107.5" transform="rotate(-90 182.5 107.5)">1</text>
<text x="210.5" y="104.9" transform="rotate(-90 210.5 104.9)">1</text>
<text x="229" y="102.4">N3_TX</text>
<text x="239.7" y="102.4">[9]</text>
<text x="116.5" y="111.3">8</text>
<text x="156.9" y="111.3">20</text>
<text x="272.2" y="110">[12] QLN_B3_PM_N3_PRX_GLB</text>
<text x="329.9" y="108.7">5</text>
<text x="365.2" y="108.7">2</text>
<text x="389.1" y="110">N3_TX [9]</text>
<text x="63.2" y="114.9" transform="rotate(-90 63.2 114.9)">2</text>
<text x="80.9" y="114.9" transform="rotate(-90 80.9 114.9)">2</text>
<text x="156.9" y="116.3">19</text>
<text x="182.5" y="119.9" transform="rotate(-90 182.5 119.9)">2</text>
<text x="210.5" y="119.9" transform="rotate(-90 210.5 119.9)">2</text>
<text x="16.7" y="125.3">[14] SDR_TX1_HB1</text>
<text x="55.6" y="124">1</text>
<text x="68" y="124">2</text>
<text x="86" y="124">1</text>
<text x="98.5" y="124">2</text>
<text x="115.2" y="124">10</text>
<text x="156.9" y="124">18</text>
<text x="347.6" y="125" transform="rotate(-90 347.6 125)">6</text>
<text x="75.8" y="127.8" transform="rotate(-90 75.8 127.8)">1</text>
<text x="116.5" y="136.7">1</text>
<text x="156.9" y="136.7">25</text>
<text x="75.8" y="142.8" transform="rotate(-90 75.8 142.8)">2</text>
<text x="116.5" y="141.7">2</text>
<text x="156.9" y="141.7">31</text>
<text x="86" y="149.4">1</text>
<text x="98.5" y="149.4">2</text>
<text x="116.5" y="149.4">9</text>
<text x="156.9" y="149.4">32</text>
<text x="16.7" y="150.7">[14] SDR_TX1_MB1</text>
<text x="75.8" y="153.2" transform="rotate(-90 75.8 153.2)">1</text>
<text x="115.2" y="154.4">11</text>
<text x="156.9" y="154.4">33</text>
<text x="115.2" y="162.1">15</text>
<text x="115.2" y="167.1">16</text>
<text x="156.9" y="162.1">34</text>
<text x="156.9" y="167.1">35</text>
<text x="75.8" y="168.2" transform="rotate(-90 75.8 168.2)">2</text>
<text x="115.2" y="174.8">17</text>
<text x="156.9" y="174.8">36</text>
<text x="230.8" y="179.8">2</text>
<text x="245.8" y="179.8">1</text>
<text x="186.1" y="181.1">[6] GLB_N7_N41_TRX</text>
<text x="223.2" y="183.7" transform="rotate(-90 223.2 183.7)">1</text>
<text x="223.2" y="196.1" transform="rotate(-90 223.2 196.1)">2</text>
<text x="279.1" y="197.6">4</text>
<text x="304.2" y="197.6">1</text>
<text x="279.1" y="202.7">6</text>
<text x="226.7" y="204">[6,11]</text>
<text x="234.9" y="204">N41_TRX</text>
<text x="279.1" y="207.8">2</text>
<text x="304.2" y="205.2">7</text>
<text x="345.4" y="206.5">SDR_RFFE3_DATA</text>
<text x="368" y="206.5">[10,14,20]</text>
<text x="78.2" y="215.4">1</text>
<text x="279.1" y="212.9">5</text>
<text x="304.2" y="210.3">8</text>
<text x="324.8" y="214.1" transform="rotate(-90 324.8 214.1)">1</text>
<text x="365.4" y="211.6">[10,14,20]</text>
<text x="109.7" y="216.7">QLN_N7_PM_PRX [9]</text>
<text x="194.7" y="219.2">N7_TRX</text>
<text x="223.2" y="221.8" transform="rotate(-90 223.2 221.8)">1</text>
<text x="233.4" y="217.9">1</text>
<text x="245.8" y="217.9">2</text>
<text x="251.1" y="221.8" transform="rotate(-90 251.1 221.8)">1</text>
<text x="279.1" y="217.9">3</text>
<text x="304.2" y="217.9">9</text>
<text x="9.1" y="224.3">[9] N7_TX</text>
<text x="42.9" y="223">3</text>
<text x="78.2" y="225.6">2</text>
<text x="324.8" y="226.6" transform="rotate(-90 324.8 226.6)">2</text>
<text x="11.9" y="229.4">N7_TRX</text>
<text x="42.9" y="228.1">6</text>
<text x="78.2" y="228.1">4</text>
<text x="78.2" y="230.6">5</text>
<text x="78.2" y="233.2">7</text>
<text x="78.2" y="235.7">8</text>
<text x="223.2" y="234.2" transform="rotate(-90 223.2 234.2)">2</text>
<text x="251.1" y="234.2" transform="rotate(-90 251.1 234.2)">2</text>
<text x="284.2" y="243.3">1</text>
<text x="296.6" y="243.3">2</text>
<text x="301.9" y="243.3">1</text>
<text x="334.7" y="243.3">4</text>
<text x="347.7" y="243.3">1</text>
<text x="360.1" y="243.3">2</text>
<text x="371" y="244.4">QPM5581_PRX_B41_MIMO</text>
<text x="279" y="247.2" transform="rotate(-90 279 247.2)">1</text>
<text x="301.9" y="248.4">2</text>
<text x="301.9" y="251">3</text>
<text x="334.7" y="251">5</text>
<text x="279" y="262.2" transform="rotate(-90 279 262.2)">2</text>
</g>
<g font-size="2.3" fill="#000080">
<text x="84" y="24.9">R0801</text>
<text x="84" y="27.5">NM</text>
<text x="100.8" y="24.9">C0801</text>
<text x="100.8" y="28">NM</text>
<text x="84" y="32.6">0201</text>
<text x="99.2" y="30">01005</text>
<text x="122.1" y="30">U0800_NM</text>
<text x="305" y="30">FL0803_NM</text>
<text x="256.7" y="36.4">L0805</text>
<text x="350.7" y="36.4">L0806</text>
<text x="84" y="47.8">01005</text>
<text x="85.5" y="42.7">C0804</text>
<text x="85.5" y="45.8">NM</text>
<text x="251.1" y="47.8">C0821</text>
<text x="256.7" y="46.8">NM</text>
<text x="276" y="47.8">C0824</text>
<text x="344.6" y="47.8">C0818</text>
<text x="350.7" y="46.8">NM</text>
<text x="370.5" y="47.8">C0820</text>
<text x="193.2" y="49.1">C0827</text>
<text x="251.6" y="52.9">01005</text>
<text x="253.2" y="50.3">NM01005</text>
<text x="274.5" y="52.9">01005</text>
<text x="276" y="50.8">NM</text>
<text x="344.6" y="50.8">NM</text>
<text x="350.7" y="50.1">01005</text>
<text x="371" y="52.9">01005</text>
<text x="372.5" y="50.3">NM</text>
<text x="58.6" y="58">R0803 NM 0201</text>
<text x="193.2" y="59.5">NM</text>
<text x="298.1" y="55.4">B39262B8366L210</text>
<text x="343.1" y="55.4">01005</text>
<text x="185.6" y="65.6">01005</text>
<text x="187.1" y="60.5">C0815</text>
<text x="187.1" y="63.5">NM</text>
<text x="193.2" y="62.8">01005</text>
<text x="213" y="60.5">C0812</text>
<text x="213.5" y="65.6">01005</text>
<text x="215.1" y="63">NM</text>
<text x="307.5" y="64.3">L0803</text>
<text x="23" y="69.6">ESD56281N04-2/TR</text>
<text x="60.1" y="68.1">C0808</text>
<text x="60.1" y="71.2">NM</text>
<text x="85.5" y="68.1">C0809</text>
<text x="85.5" y="71.2">NM</text>
<text x="195.8" y="69.4">C0802</text>
<text x="30.7" y="72.7">CR0801_NM</text>
<text x="61.1" y="73.2">0201</text>
<text x="84" y="73.2">01005</text>
<text x="291" y="75.7">C0819</text>
<text x="307.5" y="74.7">NM</text>
<text x="331.9" y="75.7">L0804</text>
<text x="187.1" y="83.4">C0817</text>
<text x="195.8" y="79.8">NM</text>
<text x="195.8" y="83.1">01005</text>
<text x="213" y="80.8">C0803</text>
<text x="215.1" y="83.4">NM</text>
<text x="292.3" y="78.3">NM</text>
<text x="292.3" y="80.8">01005</text>
<text x="307.5" y="78">01005</text>
<text x="330.4" y="80.8">01005</text>
<text x="331.9" y="78.8">NM</text>
<text x="185.6" y="88.4">01005</text>
<text x="187.1" y="86.4">NM</text>
<text x="213.5" y="85.9">01005</text>
<text x="364.9" y="90">FL0800_NM</text>
<text x="43.4" y="92.2">R0805</text>
<text x="364.9" y="93">QM25032</text>
<text x="193.2" y="97.3">C0805</text>
<text x="43.4" y="102.7">NM</text>
<text x="43.4" y="106">0201</text>
<text x="67.7" y="106.2">C0813</text>
<text x="85.5" y="106.2">C0814</text>
<text x="193.2" y="107.7">NM</text>
<text x="66.2" y="111.3">01005</text>
<text x="67.7" y="109.3">NM</text>
<text x="84" y="111.3">01005</text>
<text x="85.5" y="109.3">NM</text>
<text x="187.1" y="111.3">C080601005</text>
<text x="213.5" y="113.8">01005</text>
<text x="215.1" y="108.8">C0807</text>
<text x="215.1" y="111.8">NM</text>
<text x="185.6" y="116.4">01005</text>
<text x="187.1" y="114.3">NM</text>
<text x="58.6" y="120.2">C0866</text>
<text x="89.1" y="120.2">C0816</text>
<text x="58.6" y="130.6">NM</text>
<text x="78.9" y="131.6">L0800</text>
<text x="89.1" y="130.6">NM</text>
<text x="58.6" y="133.9">01005</text>
<text x="78.9" y="134.2">NM</text>
<text x="78.9" y="136.7">01005</text>
<text x="89.1" y="133.9">01005</text>
<text x="89.1" y="145.6">C0822</text>
<text x="89.1" y="156">NM</text>
<text x="78.9" y="157">L0801</text>
<text x="78.9" y="159.6">NM</text>
<text x="89.1" y="159.3">01005</text>
<text x="78.9" y="162.1">01005</text>
<text x="233.9" y="176.1">L0839</text>
<text x="122.1" y="183.7">QPA-5581-0-LGA36D+S-TR-00-0</text>
<text x="225.7" y="187.5">C0830</text>
<text x="227.8" y="190">NM</text>
<text x="233.9" y="186.5">NM</text>
<text x="233.9" y="189.8">01005</text>
<text x="226.2" y="192.6">01005</text>
<text x="283.9" y="194.1">S0810_NM</text>
<text x="46.2" y="201.7">FL0801_NM</text>
<text x="236.4" y="214.2">C0833</text>
<text x="329.4" y="218">C0829</text>
<text x="329.4" y="221">NM</text>
<text x="225.7" y="225.6">C0832</text>
<text x="236.4" y="224.6">NM</text>
<text x="236.4" y="227.9">01005</text>
<text x="253.7" y="225.6">C0831</text>
<text x="284.1" y="224.1">QM12114</text>
<text x="330.4" y="223.1">01005</text>
<text x="226.2" y="230.7">01005</text>
<text x="227.8" y="228.1">NM</text>
<text x="254.2" y="230.7">01005</text>
<text x="255.7" y="228.1">NM</text>
<text x="287.2" y="239.6">C0850</text>
<text x="305.2" y="237.3">FL0804_NM</text>
<text x="350.7" y="239.6">C0849</text>
<text x="47.9" y="244.4">D6HQ2G655DP03</text>
<text x="269.2" y="251">L0840</text>
<text x="287.2" y="250">NM</text>
<text x="350.7" y="250">NM</text>
<text x="270.7" y="256.1">01005</text>
<text x="272" y="254">NM</text>
<text x="287.2" y="253.3">01005</text>
<text x="350.7" y="253.3">01005</text>
<text x="307" y="259.6">SAFFB2G59AA1F0A</text>
</g>
<g font-size="2.3" fill="#004080">
<text x="120.8" y="36.6">VCC_MB</text>
<text x="120.8" y="41.7">VCC_LB</text>
<text x="144.8" y="41.7">TRX_HB</text>
<text x="146.2" y="36.6">RX_HB</text>
<text x="296.1" y="41.7">OUT</text>
<text x="314.1" y="41.7">IN</text>
<text x="310.1" y="46.8">GND1</text>
<text x="120.8" y="49.3">VCC_HB</text>
<text x="296.1" y="49.3">GND3</text>
<text x="310.1" y="49.3">GND2</text>
<text x="141.5" y="54.4">RFOUT_HB</text>
<text x="120.8" y="62">VBATT</text>
<text x="120.8" y="67.1">VIO</text>
<text x="140" y="67.1">RFOUT_MB1</text>
<text x="140" y="74.7">RFOUT_MB2</text>
<text x="120.8" y="79.8">SCLK</text>
<text x="140" y="79.8">RFOUT_MB3</text>
<text x="120.8" y="87.4">SDATA</text>
<text x="140.6" y="92.5">RFOUT_LB1</text>
<text x="120.8" y="100.1">RFIN_HB</text>
<text x="140.6" y="100.1">RFOUT_LB2</text>
<text x="334.2" y="100.1">RX (B1)</text>
<text x="349.2" y="99.9" transform="rotate(-90 349.2 99.9)">ANT</text>
<text x="354.2" y="100.1">TX (B1)</text>
<text x="140.6" y="105.2">RFOUT_LB3</text>
<text x="120.8" y="112.8">RFIN_MB</text>
<text x="140.6" y="112.8">RFOUT_LB4</text>
<text x="334.2" y="110.3">RX (B3)</text>
<text x="354.2" y="110.3">TX (B3)</text>
<text x="140.6" y="117.9">RFOUT_LB5</text>
<text x="120.8" y="125.5">RFIN_LB</text>
<text x="140.6" y="125.5">RFOUT_LB6</text>
<text x="349.2" y="120.7" transform="rotate(-90 349.2 120.7)">GND</text>
<text x="120.8" y="138.2">GND1</text>
<text x="120.8" y="143.3">GND2</text>
<text x="147.5" y="138.2">GND8</text>
<text x="147.5" y="143.3">GND9</text>
<text x="120.8" y="150.9">GND3</text>
<text x="120.8" y="156">GND4</text>
<text x="146.2" y="150.9">GND10</text>
<text x="146.2" y="156">GND11</text>
<text x="120.8" y="163.6">GND5</text>
<text x="146.2" y="163.6">GND12</text>
<text x="120.8" y="168.7">GND6</text>
<text x="146.2" y="168.7">GND13</text>
<text x="120.8" y="176.3">GND7</text>
<text x="146.2" y="176.3">GND14</text>
<text x="283.4" y="199.2">RFCOM</text>
<text x="297.2" y="199.2">VIO</text>
<text x="283.4" y="209.3">RF2</text>
<text x="283.4" y="204.3">RF1</text>
<text x="293.5" y="206.8">SDATA</text>
<text x="283.4" y="214.4">RF3</text>
<text x="295.2" y="211.9">SCLK</text>
<text x="61.2" y="217">RX_OUTPUT</text>
<text x="283.4" y="219.5">RF4</text>
<text x="296.1" y="219.5">GND</text>
<text x="47.2" y="224.6">TX_INPUT</text>
<text x="70" y="227.1">GND</text>
<text x="47.2" y="229.7">ANTENNA</text>
<text x="70" y="229.7">GND</text>
<text x="70" y="232.2">GND</text>
<text x="70" y="234.7">GND</text>
<text x="70" y="237.3">GND</text>
<text x="306.3" y="244.9">IN</text>
<text x="326.8" y="244.9">OUT</text>
<text x="306.3" y="250">GND</text>
<text x="306.3" y="252.5">GND</text>
<text x="326.6" y="252.5">GND</text>
</g>
<g font-size="1.8">
<text x="44.2" y="1.9">5</text>
<text x="127.1" y="1.9">4</text>
<text x="210.1" y="1.9">3</text>
<text x="293" y="1.9">2</text>
<text x="376" y="1.9">1</text>
<text x=".8" y="40.7">D</text>
<text x="418.1" y="40.7">D</text>
<text x=".8" y="113.6">C</text>
<text x="418.1" y="113.6">C</text>
<text x=".8" y="186.6">B</text>
<text x="418.1" y="186.6">B</text>
<text x=".8" y="259.5">A</text>
<text x="418.1" y="259.5">A</text>
<text x="44.2" y="296.3">5</text>
<text x="127.1" y="296.3">4</text>
<text x="210.1" y="296.3">3</text>
<text x="293" y="296.3">2</text>
<text x="376" y="296.3">1</text>
</g>
</svg>
